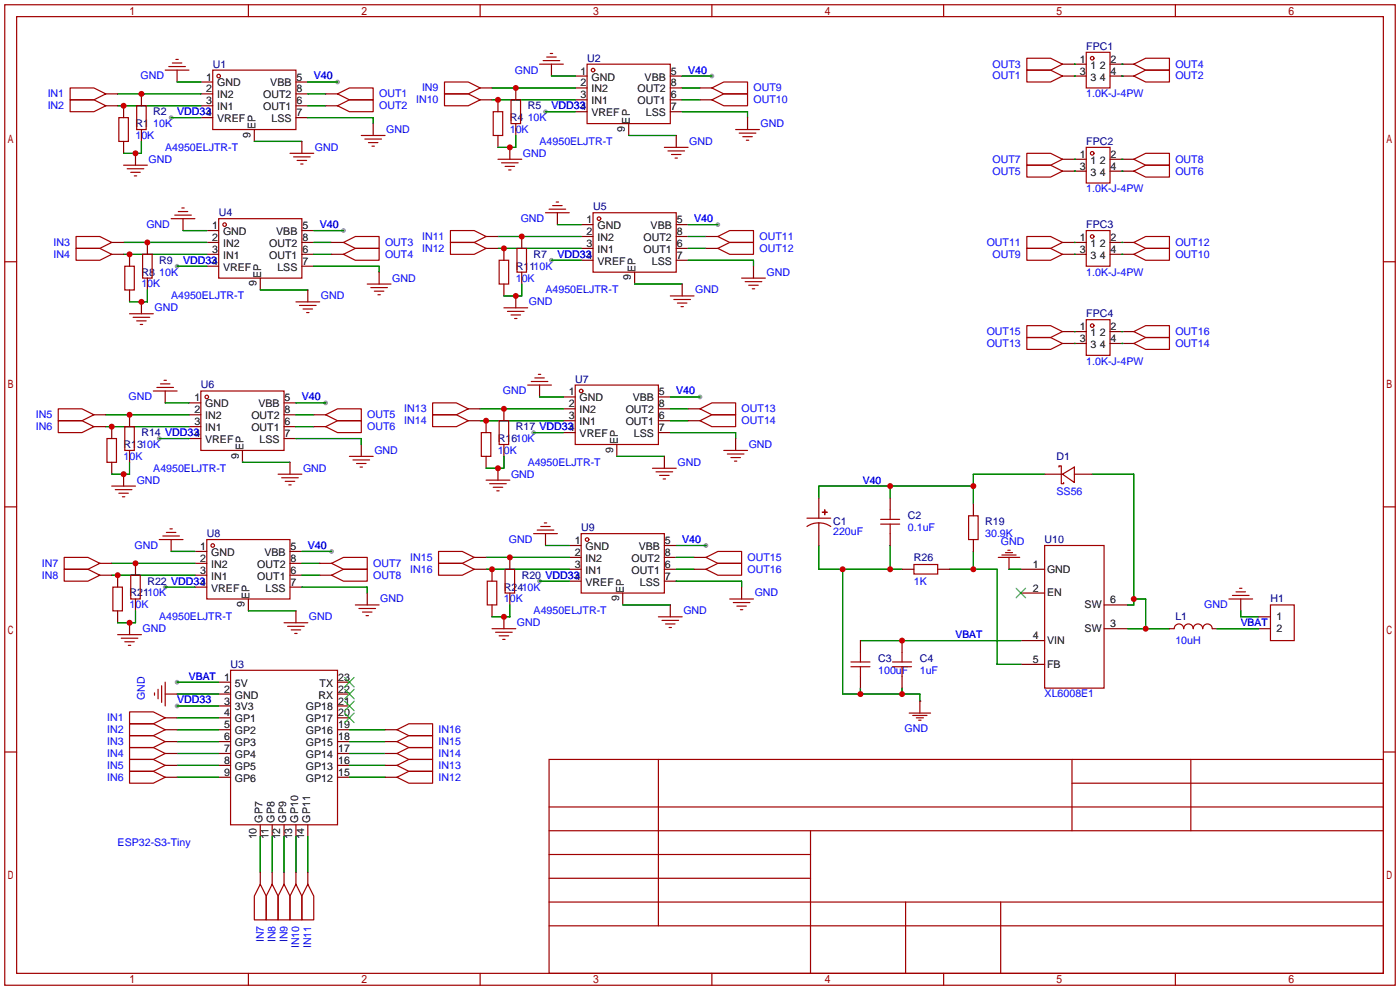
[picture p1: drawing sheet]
<svg xmlns="http://www.w3.org/2000/svg" width="299mm" height="212mm" viewBox="0 0 299 212" stroke-linecap="round" stroke-linejoin="round" font-family="sans-serif">
<g fill="#999">
<circle cx="36.6" cy="25.1" r=".51"/>
<circle cx="72.1" cy="17.5" r=".51"/>
<circle cx="37.8" cy="56.9" r=".51"/>
<circle cx="73.4" cy="49.3" r=".51"/>
<circle cx="34" cy="93.7" r=".51"/>
<circle cx="69.6" cy="86.1" r=".51"/>
<circle cx="35.3" cy="125.5" r=".51"/>
<circle cx="70.9" cy="117.9" r=".51"/>
<circle cx="37.8" cy="145.8" r=".51"/>
<circle cx="37.8" cy="150.9" r=".51"/>
<circle cx="116.6" cy="23.9" r=".51"/>
<circle cx="152.1" cy="16.3" r=".51"/>
<circle cx="117.9" cy="55.6" r=".51"/>
<circle cx="153.4" cy="48" r=".51"/>
<circle cx="114" cy="92.5" r=".51"/>
<circle cx="149.6" cy="84.8" r=".51"/>
<circle cx="115.3" cy="124.2" r=".51"/>
<circle cx="150.9" cy="116.6" r=".51"/>
</g>
<g fill="none" stroke="#a10000" stroke-width=".25">
<path d="M1 1h297.2v209.6h-297.2zM3.6 3.6h292.1v204.4h-292.1zM15 18.8h5.1l2.5 1.3-2.5 1.2h-5.1zM35.3 15h5.1M36.1 14.2h3.5M36.8 13.5h2.1M37.6 12.7h.5M45.5 15h17.7v12.7h-17.7zM53.1 1v2.6M95 17.5h5.1l2.5 1.3-2.5 1.3h-5.1zM102.6 1v2.6M115.3 13.7h5.1"/>
<path d="M116.1 13h3.5M116.8 12.2h2.1M117.6 11.4h.5M125.5 13.7h17.8v12.7h-17.8zM152.1 18.8l2.6-1.3h5.1v2.6h-5.1zM152.1 1v2.6M201.7 1v2.6M219.5 12.4h5l2.6 1.3-2.6 1.3h-5zM219.5 15h5l2.6 1.3-2.6 1.2h-5zM232.2 11.2h5v7.6h-5zM242.3 13.7l2.6-1.3h5v2.6h-5zM242.3 16.3l2.6-1.3h5v2.5h-5z"/>
<path d="M251.2 1v2.6M15 21.3h5.1l2.5 1.3-2.5 1.3h-5.1zM25.4 25.1h2v5.1h-2zM26.4 35.3h5.1M27.2 36.1h3.5M27.9 36.8h2.1M28.7 37.6h.5M29.2 22.6h2v5.1h-2zM62 32.8h5.1M62.7 33.5h3.6M63.5 34.3h2M64.3 35.1h.5"/>
<path d="M72.1 20.1l2.6-1.3h5.1v2.5h-5.1zM72.1 22.6l2.6-1.3h5.1v2.6h-5.1zM77.2 29h5.1M78 29.7h3.5M78.7 30.5h2.1M79.5 31.2h.5M95 20.1h5.1l2.5 1.2-2.5 1.3h-5.1zM105.4 23.9h2v5.1h-2zM106.4 34h5.1M107.2 34.8h3.5M107.9 35.6h2.1M108.7 36.3h.5"/>
<path d="M109.2 21.3h2.1v5.1h-2.1zM142 31.5h5.1M142.7 32.3h3.6M143.5 33h2M144.3 33.8h.5M152.1 21.3l2.6-1.2h5.1v2.5h-5.1zM157.2 27.7h5.1M158 28.4h3.5M158.7 29.2h2.1M159.5 30h.5M219.5 35.3h5l2.6 1.3-2.6 1.2h-5zM219.5 32.8h5l2.6 1.2-2.6 1.3h-5z"/>
<path d="M232.2 31.5h5v7.6h-5zM242.3 36.6l2.6-1.3h5v2.5h-5zM242.3 34l2.6-1.2h5v2.5h-5zM1 55.9h2.6M16.3 50.5h5l2.6 1.3-2.6 1.3h-5zM16.3 53.1h5l2.6 1.3-2.6 1.2h-5zM26.7 56.9h2v5.1h-2zM30.5 54.4h2v5h-2zM36.6 46.7h5.1M37.3 46h3.6M38.1 45.2h2M38.9 44.4h.5"/>
<path d="M46.7 46.7h17.8v12.7h-17.8zM73.4 51.8l2.5-1.3h5.1v2.6h-5.1zM73.4 54.4l2.5-1.3h5.1v2.5h-5.1zM96.3 49.3h5l2.6 1.2-2.6 1.3h-5zM96.3 51.8h5l2.6 1.3-2.6 1.3h-5zM106.7 55.6h2v5.1h-2zM110.5 53.1h2v5.1h-2zM116.6 45.5h5.1M117.3 44.7h3.6M118.1 43.9h2M118.9 43.2h.5M126.7 45.5h17.8v12.7h-17.8z"/>
<path d="M153.4 50.5l2.6-1.2h5v2.5h-5zM153.4 53.1l2.6-1.3h5v2.6h-5zM158.5 59.4h5.1M219.5 50.5h5l2.6 1.3-2.6 1.3h-5zM219.5 53.1h5l2.6 1.3-2.6 1.2h-5zM232.2 49.3h5v7.6h-5zM242.3 51.8l2.6-1.3h5v2.6h-5zM242.3 54.4l2.6-1.3h5v2.5h-5zM295.7 55.9h2.5M27.7 67.1h5.1M28.4 67.8h3.6M29.2 68.6h2"/>
<path d="M30 69.3h.5M63.2 64.5h5.1M64 65.3h3.6M64.8 66h2M65.5 66.8h.5M78.5 60.7h5.1M79.2 61.5h3.6M80 62.2h2M80.8 63h.5M107.7 65.8h5.1M108.5 66.5h3.5M109.2 67.3h2.1"/>
<path d="M110 68.1h.5M143.3 63.2h5M144 64h3.6M144.8 64.8h2M145.5 65.5h.5M159.3 60.2h3.5M160 61h2.1M160.8 61.7h.5M219.5 69.6h5l2.6 1.3-2.6 1.2h-5zM219.5 72.1h5l2.6 1.3-2.6 1.3h-5zM232.2 68.3h5v7.6h-5zM242.3 70.9l2.6-1.3h5v2.5h-5z"/>
<path d="M242.3 73.4l2.6-1.3h5v2.6h-5zM12.4 87.4h5.1l2.6 1.2-2.6 1.3h-5.1zM12.4 89.9h5.1l2.6 1.3-2.6 1.3h-5.1zM22.9 93.7h2v5.1h-2zM26.7 91.2h2v5.1h-2zM32.8 83.6h5M33.5 82.8h3.6M34.3 82h2M35.1 81.3h.5M42.9 83.6h17.8v12.7h-17.8zM69.6 88.6l2.5-1.2h5.1v2.5h-5.1zM69.6 91.2l2.5-1.3h5.1v2.6h-5.1z"/>
<path d="M74.7 97.5h5.1M75.4 98.3h3.6M76.2 99.1h2M77 99.8h.5M92.5 86.1h5l2.6 1.3-2.6 1.2h-5zM92.5 88.6h5l2.6 1.3-2.6 1.3h-5zM102.9 92.5h2v5h-2zM106.7 89.9h2v5.1h-2zM112.8 82.3h5.1M113.5 81.5h3.6M114.3 80.8h2M115.1 80h.5"/>
<path d="M122.9 82.3h17.8v12.7h-17.8zM149.6 87.4l2.5-1.3h5.1v2.5h-5.1zM149.6 89.9l2.5-1.3h5.1v2.6h-5.1zM154.7 96.3h5.1M155.4 97h3.6M156.2 97.8h2M157 98.6h.5M226.3 99.8v-.2h.5v3.8h.5v-.3M1 108.3h2.6M13.7 119.1h5.1l2.5 1.3-2.5 1.3h-5.1zM23.9 103.9h5.1M24.6 104.6h3.6"/>
<path d="M25.4 105.4h2M26.2 106.2h.5M34 115.3h5.1M34.8 114.6h3.6M35.6 113.8h2M36.3 113h.5M44.2 115.3h17.8v12.7h-17.8zM59.4 101.3h5.1M60.2 102.1h3.6M61 102.9h2M61.7 103.6h.5M93.7 117.9h5.1l2.5 1.2-2.5 1.3h-5.1z"/>
<path d="M103.9 102.6h5.1M104.6 103.4h3.6M105.4 104.1h2M106.2 104.9h.5M114 114h5.1M114.8 113.3h3.6M115.6 112.5h2M116.3 111.8h.5M124.2 114h17.8v12.7h-17.8zM139.4 100.1h5.1M140.2 100.8h3.6M141 101.6h2"/>
<path d="M141.7 102.4h.5M150.9 119.1l2.5-1.2h5.1v2.5h-5.1zM172.5 112.5a4.6 4.6 0 0 1 5 0M172.5 110.7h5M175.8 109.5h1zM176.3 109v1zM188.2 112h4.1M188.2 111h4.1M190.2 109v2M190.2 112v2M207 110.2h2v5.1h-2zM213.4 119.1h4.5"/>
<path d="M214.1 118.6h3.1M214.9 118.1h1.5M215.4 117.6h.5M215.6 119.1v2.6M223.3 116.6h12.7v30.5h-12.7zM227.1 101.3l2.5-1.5v3.3zM295.7 108.3h2.5M13.7 121.7h5.1l2.5 1.2-2.5 1.3h-5.1zM24.1 125.5h2.1v5.1h-2.1zM25.1 135.6h5.1M25.9 136.4h3.6M26.7 137.2h2"/>
<path d="M27.4 137.9h.5M27.9 122.9h2.1v5.1h-2.1zM60.7 133.1h5.1M61.5 133.9h3.5M62.2 134.6h2.1M63 135.4h.5M70.9 120.4l2.5-1.3h5.1v2.6h-5.1zM70.9 122.9l2.5-1.2h5.1v2.5h-5.1zM75.9 129.3h5.1M76.7 130h3.6M77.5 130.8h2M78.2 131.6h.5"/>
<path d="M93.7 120.4h5.1l2.5 1.3-2.5 1.2h-5.1zM104.1 124.2h2.1v5.1h-2.1zM105.2 134.4h5M105.9 135.1h3.6M106.7 135.9h2M107.4 136.7h.5M107.9 121.7h2.1v5h-2.1zM140.7 131.8h5.1M141.5 132.6h3.5M142.2 133.4h2.1M143 134.1h.5M150.9 121.7l2.5-1.3h5.1v2.5h-5.1z"/>
<path d="M156 128h5M156.7 128.8h3.6M157.5 129.5h2M158.2 130.3h.5M183.9 139.4v2.1M192.8 139.4v2.1M195.3 120.6h5.1v2.1h-5.1zM251 134.4a1.02 1.02 0 0 1 1-1 1.02 1.02 0 0 1 1 1 1.02 1.02 0 0 1 1-1.1 1.02 1.02 0 0 1 1 1.1 1.02 1.02 0 0 1 1-1.1 1.02 1.02 0 0 1 1 1.1 1.02 1.02 0 0 1 1.1-1.1 1.02 1.02 0 0 1 1 1.1M262.6 128h5.1M263.4 127.3h3.6M264.2 126.5h2M264.9 125.7h.5"/>
<path d="M271.5 129.3h5.1v7.6h-5.1zM27.7 152.1h5.1l2.5 1.3-2.5 1.3h-5.1zM27.7 154.7h5.1l2.5 1.3-2.5 1.2h-5.1zM27.7 157.2h5.1l2.5 1.3-2.5 1.3h-5.1zM27.7 159.8h5.1l2.5 1.2-2.5 1.3h-5.1zM33 148.1v.5M33.8 147.3v2.1M34.5 146.6v3.5M35.3 145.8v5.1M49.3 143.3h22.8v33h-22.8zM84.8 158.5l2.6-1.3h5.1v2.6h-5.1zM84.8 156l2.6-1.3h5.1v2.5h-5.1z"/>
<path d="M181.9 142.5h4M181.9 141.5h4M183.9 142.5v2M190.8 142.5h4M190.8 141.5h4M192.8 142.5v2M194.3 152.4h4.6M195.1 152.9h3M195.8 153.4h1.6M196.3 153.9h.5M196.6 149.9v2.5M1 160.7h2.6"/>
<path d="M27.7 162.3h5.1l2.5 1.3-2.5 1.2h-5.1zM27.7 164.8h5.1l2.5 1.3-2.5 1.3h-5.1zM84.8 166.1l2.6-1.3h5.1v2.6h-5.1zM84.8 163.6l2.6-1.3h5.1v2.5h-5.1zM84.8 161l2.6-1.2h5.1v2.5h-5.1zM117.3 162.3h178.4v45.7h-178.4zM117.3 177.5h178.4M117.3 172.5h178.4M140.7 162.3v35.6M173.2 177.5v30.5M229.1 162.3v15.2M229.1 167.4h66.6"/>
<path d="M254.5 162.3v15.2M295.7 160.7h2.5M55.6 189l1.3 2.5v5.1h-2.5v-5.1zM58.2 189l1.2 2.5v5.1h-2.5v-5.1zM60.7 189l1.3 2.5v5.1h-2.6v-5.1zM63.2 189l1.3 2.5v5.1h-2.5v-5.1zM65.8 189l1.3 2.5v5.1h-2.6v-5.1zM117.3 182.6h55.9M117.3 197.9h178.4M117.3 192.8h178.4M117.3 187.7h55.9M193.5 192.8v15.2"/>
<path d="M213.9 192.8v15.2M53.1 208v2.6M102.6 208v2.6M152.1 208v2.6M201.7 208v2.6M251.2 208v2.6"/>
<circle cx="46.7" cy="16.3" r=".38"/>
<circle cx="126.7" cy="15" r=".38"/>
<circle cx="233.4" cy="12.4" r=".38"/>
<circle cx="233.4" cy="32.8" r=".38"/>
<circle cx="48" cy="48" r=".38"/>
<circle cx="128" cy="46.7" r=".38"/>
<circle cx="233.4" cy="50.5" r=".38"/>
<circle cx="233.4" cy="69.6" r=".38"/>
<circle cx="44.2" cy="84.8" r=".38"/>
<circle cx="124.2" cy="83.6" r=".38"/>
<circle cx="45.5" cy="116.6" r=".38"/>
<circle cx="125.5" cy="115.3" r=".38"/>
</g>
<g fill="none" stroke="#870000" stroke-width=".25">
<path d="M37.8 15v2.5M42.9 17.5h2.6M63.2 17.5h2.6M102.6 18.8h2.6M110.2 18.8v2.5M117.9 13.7v2.6M122.9 16.3h2.6M122.9 18.8h2.6M143.3 16.3h2.5M143.3 18.8h2.5M149.6 18.8h2.5M227.1 16.3h5.1"/>
<path d="M227.1 13.7h5.1M237.2 16.3h5.1M237.2 13.7h5.1M22.6 20.1h2.5M22.6 22.6h2.5M26.4 22.6v2.5M26.4 30.2v2.6M29 32.8v2.5M30.2 20.1v2.5M30.2 27.7v2.5M42.9 20.1h2.6M42.9 22.6h2.6"/>
<path d="M42.9 25.1h2.6M54.4 27.7v2.5M63.2 20.1h2.6M63.2 22.6h2.6M63.2 25.1h2.6M64.5 30.2v2.6M69.6 20.1h2.5M69.6 22.6h2.5M79.8 26.4v2.6M102.6 21.3h2.6M106.4 21.3v2.6M106.4 29v2.5"/>
<path d="M109 31.5v2.5M110.2 26.4v2.6M122.9 21.3h2.6M122.9 23.9h2.6M134.4 26.4v2.6M143.3 21.3h2.5M143.3 23.9h2.5M144.5 29v2.5M149.6 21.3h2.5M159.8 25.1v2.6M227.1 34h5.1M227.1 36.6h5.1"/>
<path d="M237.2 34h5.1M237.2 36.6h5.1M23.9 51.8h2.5M23.9 54.4h2.5M27.7 54.4v2.5M31.5 51.8v2.6M31.5 59.4v2.6M39.1 46.7v2.6M44.2 49.3h2.5M44.2 51.8h2.5M44.2 54.4h2.5M44.2 56.9h2.5"/>
<path d="M55.6 59.4v2.6M64.5 49.3h2.6M64.5 51.8h2.6M64.5 54.4h2.6M64.5 56.9h2.6M70.9 51.8h2.5M70.9 54.4h2.5M81 58.2v2.5M103.9 50.5h2.5M103.9 53.1h2.5M107.7 53.1v2.5M111.5 50.5v2.6"/>
<path d="M111.5 58.2v2.5M119.1 45.5v2.5M124.2 48h2.5M124.2 50.5h2.5M124.2 53.1h2.5M124.2 55.6h2.5M135.6 58.2v2.5M144.5 48h2.6M144.5 50.5h2.6M144.5 53.1h2.6M144.5 55.6h2.6M150.9 50.5h2.5"/>
<path d="M150.9 53.1h2.5M161 56.9v2.5M227.1 51.8h5.1M227.1 54.4h5.1M237.2 51.8h5.1M237.2 54.4h5.1M27.7 62v2.5M30.2 64.5v2.6M65.8 62v2.5M107.7 60.7v2.5M110.2 63.2v2.6M145.8 60.7v2.5"/>
<path d="M227.1 70.9h5.1M227.1 73.4h5.1M237.2 70.9h5.1M237.2 73.4h5.1M20.1 88.6h2.5M20.1 91.2h2.5M23.9 91.2v2.5M23.9 98.8v2.5M27.7 88.6v2.6M27.7 96.3v2.5M35.3 83.6v2.5M40.4 86.1h2.5"/>
<path d="M40.4 88.6h2.5M40.4 91.2h2.5M40.4 93.7h2.5M51.8 96.3v2.5M60.7 86.1h2.5M60.7 88.6h2.5M60.7 91.2h2.5M60.7 93.7h2.5M62 98.8v2.5M67.1 88.6h2.5M67.1 91.2h2.5M77.2 95v2.5"/>
<path d="M100.1 87.4h2.5M100.1 89.9h2.5M103.9 89.9v2.6M103.9 97.5v2.6M107.7 87.4v2.5M107.7 95v2.5M115.3 82.3v2.5M120.4 84.8h2.5M120.4 87.4h2.5M120.4 89.9h2.5M120.4 92.5h2.5M131.8 95v2.5"/>
<path d="M140.7 84.8h2.6M140.7 87.4h2.6M140.7 89.9h2.6M140.7 92.5h2.6M142 97.5v2.6M147.1 87.4h2.5M147.1 89.9h2.5M157.2 93.7v2.6M26.4 101.3v2.6M36.6 115.3v2.6M41.7 117.9h2.5M62 117.9h2.5"/>
<path d="M101.3 119.1h2.6M106.4 100.1v2.5M109 119.1v2.6M116.6 114v2.6M121.7 116.6h2.5M121.7 119.1h2.5M142 116.6h2.5M142 119.1h2.5M148.3 119.1h2.6M175 106.4v4.3M175 111.8v4.8M190.2 106.4v2.6"/>
<path d="M190.2 114v2.6M208 107.7v2.5M208 115.3v2.6M223.3 101.3h3.8M229.6 101.3h3.8M21.3 120.4h2.6M21.3 122.9h2.6M25.1 122.9v2.6M25.1 130.6v2.5M27.7 133.1v2.5M29 120.4v2.5M29 128v2.6"/>
<path d="M41.7 120.4h2.5M41.7 122.9h2.5M41.7 125.5h2.5M53.1 128v2.6M62 120.4h2.5M62 122.9h2.5M62 125.5h2.5M63.2 130.6v2.5M68.3 120.4h2.6M68.3 122.9h2.6M78.5 126.7v2.6M101.3 121.7h2.6"/>
<path d="M105.2 121.7v2.5M105.2 129.3v2.5M107.7 131.8v2.6M109 126.7v2.6M121.7 121.7h2.5M121.7 124.2h2.5M133.1 126.7v2.6M142 121.7h2.5M142 124.2h2.5M143.3 129.3v2.5M148.3 121.7h2.6M158.5 125.5v2.5"/>
<path d="M183.9 136.9v2.5M192.8 121.7h2.5M192.8 136.9v2.5M200.4 121.7h2.5M215.6 121.7h.1M218.2 121.7h5.1M218.2 126.7h5.1M218.2 136.9h5.1M236 134.4h5M236 129.3h5M249.9 134.4h1.1M259.1 134.4h1"/>
<path d="M265.2 128v2.6M269 134.4h2.5M269 131.8h2.5M35.3 148.3h2.5M35.3 153.4h2.5M35.3 156h2.5M35.3 158.5h2.5M46.7 145.8h2.6M46.7 148.3h2.6M46.7 150.9h2.6M46.7 153.4h2.6M46.7 156h2.6"/>
<path d="M46.7 158.5h2.6M72.1 145.8h2.6M72.1 148.3h2.6M72.1 150.9h2.6M72.1 153.4h2.6M72.1 156h2.6M72.1 158.5h2.6M82.3 156h2.5M82.3 158.5h2.5M183.9 144.5v2.6M192.8 144.5v2.6M196.6 149.9h.1"/>
<path d="M218.2 142h5.1M35.3 161h2.5M35.3 163.6h2.5M35.3 166.1h2.5M46.7 161h2.6M46.7 163.6h2.6M46.7 166.1h2.6M55.6 176.3v2.5M58.2 176.3v2.5M60.7 176.3v2.5M63.2 176.3v2.5M65.8 176.3v2.5"/>
<path d="M72.1 161h2.6M72.1 163.6h2.6M72.1 166.1h2.6M82.3 161h2.5M82.3 163.6h2.5M82.3 166.1h2.5M55.6 186.4v2.6M58.2 186.4v2.6M60.7 186.4v2.6M63.2 186.4v2.6M65.8 186.4v2.6"/>
</g>
<g fill="none" stroke="#008700" stroke-width=".25">
<path d="M37.8 17.5h5.1M65.8 17.5h6.3M105.2 18.8h17.7M117.9 16.3h5M145.8 16.3h6.3M145.8 18.8h3.8M229.6 16.3h.1M229.6 13.7h.1M239.8 16.3h.1M239.8 13.7h.1M25.1 22.6h17.8M25.1 20.1h17.8"/>
<path d="M30.2 30.2v2.6h-3.8M36.6 25.1h6.3M54.4 30.2h10.1M65.8 25.1h14v1.3M65.8 22.6h3.8M65.8 20.1h3.8M105.2 21.3h17.7M110.2 29v2.5h-3.8M116.6 23.9h6.3M134.4 29h10.1M145.8 23.9h14v1.2M145.8 21.3h3.8"/>
<path d="M229.6 34h.1M229.6 36.6h.1M239.8 34h.1M239.8 36.6h.1M26.4 54.4h17.8M26.4 51.8h17.8M37.8 56.9h6.4M39.1 49.3h5.1M67.1 49.3h6.3M67.1 56.9h13.9v1.3M67.1 54.4h3.8M67.1 51.8h3.8"/>
<path d="M106.4 53.1h17.8M106.4 50.5h17.8M117.9 55.6h6.3M119.1 48h5.1M147.1 48h6.3M147.1 55.6h13.9v1.3M147.1 53.1h3.8M147.1 50.5h3.8M229.6 54.4h.1M229.6 51.8h.1M239.8 54.4h.1M239.8 51.8h.1"/>
<path d="M31.5 62v2.5h-3.8M55.6 62h10.2M111.5 60.7v2.5h-3.8M135.6 60.7h10.2M229.6 73.4h.1M229.6 70.9h.1M239.8 73.4h.1M239.8 70.9h.1M22.6 91.2h17.8M22.6 88.6h17.8M27.7 98.8v2.5h-3.8M34 93.7h6.4"/>
<path d="M35.3 86.1h5.1M51.8 98.8h10.2M63.2 86.1h6.4M63.2 93.7h14v1.3M63.2 91.2h3.9M63.2 88.6h3.9M102.6 89.9h17.8M102.6 87.4h17.8M107.7 97.5v2.6h-3.8M114 92.5h6.4M115.3 84.8h5.1M131.8 97.5h10.2"/>
<path d="M143.3 84.8h6.3M143.3 92.5h13.9v1.2M143.3 89.9h3.8M143.3 87.4h3.8M36.6 117.9h5.1M64.5 117.9h6.4M103.9 119.1h17.8M116.6 116.6h5.1M144.5 116.6h6.4M144.5 119.1h3.8M175 116.6v5.1h17.8M190.2 103.9v2.5"/>
<path d="M190.2 116.6v5.1M208 103.9h-33v2.5M208 117.9v3.8M223.3 101.3h-15.3v6.4M233.4 101.3h8.9v28h-1.3M23.9 122.9h17.8M23.9 120.4h17.8M29 130.6v2.5h-3.9M35.3 125.5h6.4M53.1 130.6h10.1M64.5 125.5h14v1.2M64.5 122.9h3.8"/>
<path d="M64.5 120.4h3.8M103.9 121.7h17.8M109 129.3v2.5h-3.8M115.3 124.2h6.4M133.1 129.3h10.2M144.5 121.7h3.8M144.5 124.2h14v1.3M180.1 121.7v26.6h16.5v1.6M183.9 136.9h34.3M202.9 121.7h10.2v20.3h5.1M215.6 121.7h2.6M241 134.4h8.9"/>
<path d="M242.3 128h2.6v6.4M260.1 134.4h8.9M265.2 130.6v1.2h3.8M37.8 148.3h8.9M37.8 145.8h8.9M37.8 150.9h8.9M37.8 153.4h8.9M37.8 156h8.9M37.8 158.5h8.9M74.7 156h7.6M74.7 158.5h7.6M183.9 147.1v1.2"/>
<path d="M192.8 147.1v1.2M37.8 161h8.9M37.8 163.6h8.9M37.8 166.1h8.9M55.6 178.8v7.6M58.2 178.8v7.6M60.7 178.8v7.6M63.2 178.8v7.6M65.8 178.8v7.6M74.7 161h7.6M74.7 163.6h7.6M74.7 166.1h7.6"/>
</g>
<path d="M217.2 125.7l2 2.1M219.2 125.7l-2 2.1M73.7 152.4l2 2M73.7 149.9l2 2M73.7 147.3l2 2.1M73.7 144.8l2 2M75.7 152.4l-2 2M75.7 149.9l-2 2M75.7 147.3l-2 2.1M75.7 144.8l-2 2" fill="none" stroke="#3c3" stroke-width=".25"/>
<g fill="#c00">
<circle cx="26.4" cy="22.6" r=".63"/>
<circle cx="30.2" cy="20.1" r=".63"/>
<circle cx="29" cy="32.8" r=".63"/>
<circle cx="27.7" cy="54.4" r=".63"/>
<circle cx="31.5" cy="51.8" r=".63"/>
<circle cx="30.2" cy="64.5" r=".63"/>
<circle cx="244.9" cy="134.4" r=".63"/>
<circle cx="242.3" cy="128" r=".63"/>
<circle cx="190.2" cy="103.9" r=".63"/>
<circle cx="208" cy="103.9" r=".63"/>
<circle cx="208" cy="121.7" r=".63"/>
<circle cx="192.8" cy="136.9" r=".63"/>
<circle cx="180.1" cy="121.7" r=".63"/>
<circle cx="183.9" cy="148.3" r=".63"/>
<circle cx="192.8" cy="148.3" r=".63"/>
<circle cx="190.2" cy="121.7" r=".63"/>
<circle cx="23.9" cy="91.2" r=".63"/>
<circle cx="27.7" cy="88.6" r=".63"/>
<circle cx="26.4" cy="101.3" r=".63"/>
<circle cx="25.1" cy="122.9" r=".63"/>
<circle cx="29" cy="120.4" r=".63"/>
<circle cx="27.7" cy="133.1" r=".63"/>
<circle cx="106.4" cy="21.3" r=".63"/>
<circle cx="110.2" cy="18.8" r=".63"/>
<circle cx="109" cy="31.5" r=".63"/>
<circle cx="107.7" cy="53.1" r=".63"/>
<circle cx="111.5" cy="50.5" r=".63"/>
<circle cx="110.2" cy="63.2" r=".63"/>
<circle cx="103.9" cy="89.9" r=".63"/>
<circle cx="107.7" cy="87.4" r=".63"/>
<circle cx="106.4" cy="100.1" r=".63"/>
<circle cx="105.2" cy="121.7" r=".63"/>
<circle cx="109" cy="119.1" r=".63"/>
<circle cx="107.7" cy="131.8" r=".63"/>
</g>
<g font-size="2.3" fill="#000080">
<text x="232.2" y="10.6">FPC1</text>
<text x="45.5" y="14.4">U1</text>
<text x="125.5" y="13.2">U2</text>
<text x="112.8" y="23.3">R5</text>
<text x="29" y="27.1">R1</text>
<text x="32.8" y="24.6">R2</text>
<text x="109" y="25.9">R4</text>
<text x="232.2" y="31">FPC2</text>
<text x="46.7" y="46.2">U4</text>
<text x="126.7" y="44.9">U5</text>
<text x="232.2" y="48.7">FPC3</text>
<text x="30.2" y="58.9">R8</text>
<text x="34" y="56.4">R9</text>
<text x="110.2" y="57.6">R1110K</text>
<text x="114" y="55.1">R7</text>
<text x="232.2" y="67.8">FPC4</text>
<text x="42.9" y="83">U6</text>
<text x="122.9" y="81.8">U7</text>
<text x="26.4" y="95.7">R1310K</text>
<text x="30.2" y="93.2">R14 VDD33</text>
<text x="106.4" y="94.5">R1610K</text>
<text x="110.2" y="91.9">R17 VDD33</text>
<text x="225.8" y="98.3">D1</text>
<text x="124.2" y="113.5">U9</text>
<text x="178.1" y="112.1">C1</text>
<text x="194.1" y="111">C2</text>
<text x="210.6" y="112.2">R19</text>
<text x="44.2" y="114.8">U8</text>
<text x="195.3" y="119.9">R26</text>
<text x="223.3" y="116">U10</text>
<text x="31.5" y="124.9">R22 VDD33</text>
<text x="111.5" y="123.7">R20 VDD33</text>
<text x="27.7" y="127.5">R2110K</text>
<text x="107.7" y="126.2">R2410K</text>
<text x="271.5" y="128.7">H1</text>
<text x="251.2" y="132.6">L1</text>
<text x="49.3" y="142.7">U3</text>
<text x="187.7" y="141.4">C3</text>
<text x="196.6" y="141.4">C4</text>
</g>
<g font-size="2.3" fill="#00f">
<text x="30" y="17">GND</text>
<text x="67.1" y="17">V40</text>
<text x="110" y="15.7">GND</text>
<text x="147.1" y="15.7">V40</text>
<text x="212.1" y="14.4">OUT3</text>
<text x="212.1" y="17">OUT1</text>
<text x="251.2" y="14.4">OUT4</text>
<text x="251.2" y="17">OUT2</text>
<text x="10.2" y="20.8">IN1</text>
<text x="10.2" y="23.3">IN2</text>
<text x="81" y="20.8">OUT1</text>
<text x="81" y="23.3">OUT2</text>
<text x="88.9" y="22.1">IN10</text>
<text x="90.2" y="19.5">IN9</text>
<text x="117.9" y="23.3">VDD33</text>
<text x="161" y="19.5">OUT9</text>
<text x="161" y="22.1">OUT10</text>
<text x="232.2" y="20.8">1.0K-J-4PW</text>
<text x="29" y="29.7">10K</text>
<text x="32.8" y="27.1">10K</text>
<text x="37.8" y="24.6">VDD33</text>
<text x="82.5" y="28.4">GND</text>
<text x="109" y="28.4">10K</text>
<text x="112.8" y="25.9">10K</text>
<text x="162.6" y="27.1">GND</text>
<text x="31.7" y="34.8">GND</text>
<text x="35.3" y="32.2">A4950ELJTR-T</text>
<text x="67.3" y="32.2">GND</text>
<text x="111.8" y="33.5">GND</text>
<text x="115.3" y="31">A4950ELJTR-T</text>
<text x="147.3" y="31">GND</text>
<text x="212.1" y="34.8">OUT7</text>
<text x="251.2" y="34.8">OUT8</text>
<text x="212.1" y="37.3">OUT5</text>
<text x="232.2" y="41.1">1.0K-J-4PW</text>
<text x="251.2" y="37.3">OUT6</text>
<text x="111.3" y="47.5">GND</text>
<text x="148.3" y="47.5">V40</text>
<text x="11.5" y="52.5">IN3</text>
<text x="31.3" y="48.7">GND</text>
<text x="68.3" y="48.7">V40</text>
<text x="82.3" y="52.5">OUT3</text>
<text x="90.2" y="51.3">IN11</text>
<text x="90.2" y="53.8">IN12</text>
<text x="162.3" y="51.3">OUT11</text>
<text x="162.3" y="53.8">OUT12</text>
<text x="210.9" y="52.5">OUT11</text>
<text x="251.2" y="52.5">OUT12</text>
<text x="11.5" y="55.1">IN4</text>
<text x="34" y="58.9">10K</text>
<text x="39.1" y="56.4">VDD33</text>
<text x="82.3" y="55.1">OUT4</text>
<text x="119.1" y="55.1">VDD33</text>
<text x="163.8" y="58.9">GND</text>
<text x="212.1" y="55.1">OUT9</text>
<text x="232.2" y="58.9">1.0K-J-4PW</text>
<text x="251.2" y="55.1">OUT10</text>
<text x="30.2" y="61.4">10K</text>
<text x="36.6" y="64">A4950ELJTR-T</text>
<text x="68.6" y="64">GND</text>
<text x="83.8" y="60.2">GND</text>
<text x="110.2" y="60.2">10K</text>
<text x="113" y="65.2">GND</text>
<text x="116.6" y="62.7">A4950ELJTR-T</text>
<text x="148.6" y="62.7">GND</text>
<text x="33" y="66.5">GND</text>
<text x="210.9" y="71.6">OUT15</text>
<text x="251.2" y="71.6">OUT16</text>
<text x="210.9" y="74.1">OUT13</text>
<text x="232.2" y="77.9">1.0K-J-4PW</text>
<text x="251.2" y="74.1">OUT14</text>
<text x="7.6" y="89.4">IN5</text>
<text x="27.5" y="85.6">GND</text>
<text x="64.5" y="85.6">V40</text>
<text x="78.5" y="89.4">OUT5</text>
<text x="86.4" y="88.1">IN13</text>
<text x="107.5" y="84.3">GND</text>
<text x="144.5" y="84.3">V40</text>
<text x="158.5" y="88.1">OUT13</text>
<text x="7.6" y="91.9">IN6</text>
<text x="78.5" y="91.9">OUT6</text>
<text x="86.4" y="90.6">IN14</text>
<text x="158.5" y="90.6">OUT14</text>
<text x="160" y="95.7">GND</text>
<text x="26.4" y="98.3">10K</text>
<text x="32.8" y="100.8">A4950ELJTR-T</text>
<text x="64.8" y="100.8">GND</text>
<text x="80" y="97">GND</text>
<text x="106.4" y="97">10K</text>
<text x="112.8" y="99.5">A4950ELJTR-T</text>
<text x="144.8" y="99.5">GND</text>
<text x="29.2" y="103.3">GND</text>
<text x="109.2" y="102.1">GND</text>
<text x="225.8" y="105.9">SS56</text>
<text x="194.1" y="113.5">0.1uF</text>
<text x="28.7" y="117.3">GND</text>
<text x="65.8" y="117.3">V40</text>
<text x="87.7" y="119.9">IN15</text>
<text x="108.8" y="116">GND</text>
<text x="145.8" y="116">V40</text>
<text x="159.8" y="119.9">OUT15</text>
<text x="178.1" y="114.4">220uF</text>
<text x="210.6" y="114.8">30.9K</text>
<text x="213.9" y="116.4">GND</text>
<text x="8.9" y="121.1">IN7</text>
<text x="8.9" y="123.7">IN8</text>
<text x="79.8" y="121.1">OUT7</text>
<text x="79.8" y="123.7">OUT8</text>
<text x="87.7" y="122.4">IN16</text>
<text x="159.8" y="122.4">OUT16</text>
<text x="195.3" y="124.9">1K</text>
<text x="27.7" y="130">10K</text>
<text x="81.3" y="128.7">GND</text>
<text x="107.7" y="128.7">10K</text>
<text x="114" y="131.3">A4950ELJTR-T</text>
<text x="146" y="131.3">GND</text>
<text x="161.3" y="127.5">GND</text>
<text x="257.3" y="130">GND</text>
<text x="30.5" y="135.1">GND</text>
<text x="34" y="132.6">A4950ELJTR-T</text>
<text x="66" y="132.6">GND</text>
<text x="110.5" y="133.8">GND</text>
<text x="251.2" y="137.6">10uH</text>
<text x="187.7" y="144">100uF</text>
<text x="196.6" y="144">1uF</text>
<text x="31" y="149.6" transform="rotate(-90 31 149.6)">GND</text>
<text x="223.3" y="149.1">XL6008E1</text>
<text x="22.9" y="154.1">IN1</text>
<text x="37.8" y="150.3">VDD33</text>
<text x="22.9" y="156.7">IN2</text>
<text x="22.9" y="159.2">IN3</text>
<text x="22.9" y="161.8">IN4</text>
<text x="93.7" y="161.8">IN14</text>
<text x="93.7" y="159.2">IN15</text>
<text x="93.7" y="156.7">IN16</text>
<text x="193.3" y="156.5">GND</text>
<text x="22.9" y="164.3">IN5</text>
<text x="22.9" y="166.8">IN6</text>
<text x="93.7" y="166.8">IN12</text>
<text x="93.7" y="164.3">IN13</text>
<text x="25.1" y="180.8">ESP32-S3-Tiny</text>
<text x="56.4" y="201.4" transform="rotate(-90 56.4 201.4)">IN7</text>
<text x="58.9" y="201.4" transform="rotate(-90 58.9 201.4)">IN8</text>
<text x="61.4" y="201.4" transform="rotate(-90 61.4 201.4)">IN9</text>
<text x="64" y="202.7" transform="rotate(-90 64 202.7)">IN10</text>
<text x="66.5" y="202.7" transform="rotate(-90 66.5 202.7)">IN11</text>
</g>
<g font-size="2.3">
<text x="44.1" y="17.2">1</text>
<text x="63.4" y="17.2">5</text>
<text x="124.1" y="15.9">1</text>
<text x="126.4" y="17.2">GND</text>
<text x="137.8" y="17.2">VBB</text>
<text x="143.4" y="15.9">5</text>
<text x="230.8" y="13.4">1</text>
<text x="230.8" y="15.9">3</text>
<text x="233.1" y="14.7">1</text>
<text x="233.1" y="17.2">3</text>
<text x="235" y="17.2">4</text>
<text x="235" y="14.7">2</text>
<text x="237.4" y="15.9">4</text>
<text x="237.4" y="13.4">2</text>
<text x="44.1" y="19.8">2</text>
<text x="44.1" y="22.3">3</text>
<text x="46.4" y="18.5">GND</text>
<text x="46.4" y="21">IN2</text>
<text x="46.4" y="23.6">IN1</text>
<text x="56.3" y="23.6">OUT1</text>
<text x="56.3" y="21">OUT2</text>
<text x="57.8" y="18.5">VBB</text>
<text x="63.4" y="22.3">6</text>
<text x="63.4" y="19.8">8</text>
<text x="124.1" y="18.5">2</text>
<text x="124.1" y="21">3</text>
<text x="124.1" y="23.6">4</text>
<text x="126.4" y="19.8">IN2</text>
<text x="126.4" y="22.3">IN1</text>
<text x="136.3" y="22.3">OUT1</text>
<text x="136.3" y="19.8">OUT2</text>
<text x="143.4" y="21">6</text>
<text x="143.4" y="23.6">7</text>
<text x="143.4" y="18.5">8</text>
<text x="44.1" y="24.8">4</text>
<text x="46.4" y="26.1">VREF</text>
<text x="53.6" y="29.4" transform="rotate(-90 53.6 29.4)">9</text>
<text x="54.6" y="27.7" transform="rotate(-90 54.6 27.7)">EP</text>
<text x="58" y="26.1">LSS</text>
<text x="63.4" y="24.8">7</text>
<text x="126.4" y="24.8">VREF</text>
<text x="133.6" y="28.2" transform="rotate(-90 133.6 28.2)">9</text>
<text x="134.6" y="26.4" transform="rotate(-90 134.6 26.4)">EP</text>
<text x="138" y="24.8">LSS</text>
<text x="230.8" y="33.7">1</text>
<text x="233.1" y="35">1</text>
<text x="235" y="35">2</text>
<text x="237.4" y="33.7">2</text>
<text x="230.8" y="36.3">3</text>
<text x="233.1" y="37.5">3</text>
<text x="235" y="37.5">4</text>
<text x="237.4" y="36.3">4</text>
<text x="125.4" y="47.7">1</text>
<text x="144.7" y="47.7">5</text>
<text x="45.3" y="49">1</text>
<text x="45.3" y="51.5">2</text>
<text x="47.7" y="50.2">GND</text>
<text x="47.7" y="52.8">IN2</text>
<text x="57.5" y="52.8">OUT2</text>
<text x="59" y="50.2">VBB</text>
<text x="64.6" y="49">5</text>
<text x="64.6" y="51.5">8</text>
<text x="125.4" y="50.2">2</text>
<text x="125.4" y="52.8">3</text>
<text x="127.7" y="49">GND</text>
<text x="127.7" y="51.5">IN2</text>
<text x="137.5" y="51.5">OUT2</text>
<text x="139" y="49">VBB</text>
<text x="144.7" y="52.8">6</text>
<text x="144.7" y="50.2">8</text>
<text x="230.8" y="51.5">1</text>
<text x="233.1" y="52.8">1</text>
<text x="235" y="52.8">2</text>
<text x="237.4" y="51.5">2</text>
<text x="45.3" y="54">3</text>
<text x="45.3" y="56.6">4</text>
<text x="47.7" y="55.3">IN1</text>
<text x="47.7" y="57.9">VREF</text>
<text x="55.8" y="59.4" transform="rotate(-90 55.8 59.4)">EP</text>
<text x="57.5" y="55.3">OUT1</text>
<text x="59.3" y="57.9">LSS</text>
<text x="64.6" y="54">6</text>
<text x="64.6" y="56.6">7</text>
<text x="125.4" y="55.3">4</text>
<text x="127.7" y="54">IN1</text>
<text x="127.7" y="56.6">VREF</text>
<text x="134.8" y="59.9" transform="rotate(-90 134.8 59.9)">9</text>
<text x="135.9" y="58.1" transform="rotate(-90 135.9 58.1)">EP</text>
<text x="137.5" y="54">OUT1</text>
<text x="139.3" y="56.6">LSS</text>
<text x="144.7" y="55.3">7</text>
<text x="230.8" y="54">3</text>
<text x="233.1" y="55.3">3</text>
<text x="235" y="55.3">4</text>
<text x="237.4" y="54">4</text>
<text x="54.8" y="61.2" transform="rotate(-90 54.8 61.2)">9</text>
<text x="230.8" y="70.6">1</text>
<text x="233.1" y="71.8">1</text>
<text x="235" y="71.8">2</text>
<text x="237.4" y="70.6">2</text>
<text x="230.8" y="73.1">3</text>
<text x="233.1" y="74.4">3</text>
<text x="235" y="74.4">4</text>
<text x="237.4" y="73.1">4</text>
<text x="41.5" y="85.8">1</text>
<text x="41.5" y="88.3">2</text>
<text x="43.9" y="87.1">GND</text>
<text x="43.9" y="89.6">IN2</text>
<text x="53.7" y="89.6">OUT2</text>
<text x="55.2" y="87.1">VBB</text>
<text x="60.8" y="85.8">5</text>
<text x="60.8" y="88.3">8</text>
<text x="121.5" y="84.5">1</text>
<text x="121.5" y="87.1">2</text>
<text x="121.5" y="89.6">3</text>
<text x="123.9" y="85.8">GND</text>
<text x="123.9" y="88.3">IN2</text>
<text x="133.7" y="88.3">OUT2</text>
<text x="135.2" y="85.8">VBB</text>
<text x="140.8" y="84.5">5</text>
<text x="140.8" y="89.6">6</text>
<text x="140.8" y="87.1">8</text>
<text x="41.5" y="90.9">3</text>
<text x="41.5" y="93.4">4</text>
<text x="43.9" y="92.1">IN1</text>
<text x="43.9" y="94.7">VREF</text>
<text x="53.7" y="92.1">OUT1</text>
<text x="55.5" y="94.7">LSS</text>
<text x="60.8" y="90.9">6</text>
<text x="60.8" y="93.4">7</text>
<text x="121.5" y="92.1">4</text>
<text x="123.9" y="90.9">IN1</text>
<text x="123.9" y="93.4">VREF</text>
<text x="132" y="95" transform="rotate(-90 132 95)">EP</text>
<text x="133.7" y="90.9">OUT1</text>
<text x="135.5" y="93.4">LSS</text>
<text x="140.8" y="92.1">7</text>
<text x="51" y="98" transform="rotate(-90 51 98)">9</text>
<text x="52" y="96.2" transform="rotate(-90 52 96.2)">EP</text>
<text x="131" y="96.7" transform="rotate(-90 131 96.7)">9</text>
<text x="42.8" y="117.5">1</text>
<text x="45.1" y="118.8">GND</text>
<text x="56.5" y="118.8">VBB</text>
<text x="62.1" y="117.5">5</text>
<text x="122.8" y="116.3">1</text>
<text x="122.8" y="118.8">2</text>
<text x="125.1" y="117.5">GND</text>
<text x="136.5" y="117.5">VBB</text>
<text x="142.1" y="116.3">5</text>
<text x="142.1" y="118.8">8</text>
<text x="42.8" y="120.1">2</text>
<text x="42.8" y="122.6">3</text>
<text x="42.8" y="125.2">4</text>
<text x="45.1" y="121.4">IN2</text>
<text x="45.1" y="123.9">IN1</text>
<text x="55" y="123.9">OUT1</text>
<text x="55" y="121.4">OUT2</text>
<text x="62.1" y="122.6">6</text>
<text x="62.1" y="125.2">7</text>
<text x="62.1" y="120.1">8</text>
<text x="122.8" y="121.4">3</text>
<text x="122.8" y="123.9">4</text>
<text x="125.1" y="120.1">IN2</text>
<text x="125.1" y="122.6">IN1</text>
<text x="125.1" y="125.2">VREF</text>
<text x="135" y="122.6">OUT1</text>
<text x="135" y="120.1">OUT2</text>
<text x="136.8" y="125.2">LSS</text>
<text x="142.1" y="121.4">6</text>
<text x="142.1" y="123.9">7</text>
<text x="220.7" y="121.4">1</text>
<text x="223.8" y="122.4">GND</text>
<text x="45.1" y="126.4">VREF</text>
<text x="52.3" y="129.8" transform="rotate(-90 52.3 129.8)">9</text>
<text x="53.3" y="128" transform="rotate(-90 53.3 128)">EP</text>
<text x="56.8" y="126.4">LSS</text>
<text x="132.3" y="128.5" transform="rotate(-90 132.3 128.5)">9</text>
<text x="133.3" y="126.7" transform="rotate(-90 133.3 126.7)">EP</text>
<text x="220.7" y="126.4">2</text>
<text x="223.8" y="127.5">EN</text>
<text x="231.8" y="130">SW</text>
<text x="237.2" y="129">6</text>
<text x="220.7" y="136.6">4</text>
<text x="223.8" y="137.6">VIN</text>
<text x="231.8" y="135.1">SW</text>
<text x="237.2" y="134.1">3</text>
<text x="272.8" y="132.5">1</text>
<text x="272.8" y="135.1">2</text>
<text x="220.7" y="141.7">5</text>
<text x="223.8" y="142.7">FB</text>
<text x="47.9" y="145.5">1</text>
<text x="47.9" y="148">2</text>
<text x="50.2" y="146.8">5V</text>
<text x="50.2" y="149.3">GND</text>
<text x="68" y="149.3">RX</text>
<text x="68.3" y="146.8">TX</text>
<text x="72.3" y="148">22</text>
<text x="72.3" y="145.5">23</text>
<text x="47.9" y="150.6">3</text>
<text x="47.9" y="153.1">4</text>
<text x="47.9" y="155.6">5</text>
<text x="50.2" y="151.8">3V3</text>
<text x="50.2" y="154.4">GP1</text>
<text x="65.4" y="154.4">GP17</text>
<text x="65.4" y="151.8">GP18</text>
<text x="72.3" y="155.6">19</text>
<text x="72.3" y="153.1">20</text>
<text x="72.3" y="150.6">21</text>
<text x="47.9" y="158.2">6</text>
<text x="47.9" y="160.7">7</text>
<text x="50.2" y="156.9">GP2</text>
<text x="50.2" y="159.5">GP3</text>
<text x="50.2" y="162">GP4</text>
<text x="65.4" y="162">GP14</text>
<text x="65.4" y="159.5">GP15</text>
<text x="65.4" y="156.9">GP16</text>
<text x="72.3" y="160.7">17</text>
<text x="72.3" y="158.2">18</text>
<text x="47.9" y="163.3">8</text>
<text x="47.9" y="165.8">9</text>
<text x="50.2" y="164.5">GP5</text>
<text x="50.2" y="167.1">GP6</text>
<text x="65.4" y="167.1">GP12</text>
<text x="65.4" y="164.5">GP13</text>
<text x="72.3" y="165.8">15</text>
<text x="72.3" y="163.3">16</text>
<text x="54.8" y="179.4" transform="rotate(-90 54.8 179.4)">10</text>
<text x="56.1" y="175.8" transform="rotate(-90 56.1 175.8)">GP7</text>
<text x="57.4" y="179.4" transform="rotate(-90 57.4 179.4)">11</text>
<text x="58.6" y="175.8" transform="rotate(-90 58.6 175.8)">GP8</text>
<text x="59.9" y="179.4" transform="rotate(-90 59.9 179.4)">12</text>
<text x="61.2" y="175.8" transform="rotate(-90 61.2 175.8)">GP9</text>
<text x="62.4" y="179.4" transform="rotate(-90 62.4 179.4)">13</text>
<text x="63.7" y="175.8" transform="rotate(-90 63.7 175.8)">GP10</text>
<text x="65" y="179.4" transform="rotate(-90 65 179.4)">14</text>
<text x="66.3" y="175.8" transform="rotate(-90 66.3 175.8)">GP11</text>
</g>
<g font-size="2.2" fill="#00f">
<text x="184.4" y="103.4">V40</text>
<text x="204.2" y="136.4">VBAT</text>
<text x="265.2" y="133.8">VBAT</text>
<text x="40.4" y="145.3">VBAT</text>
</g>
</svg>
